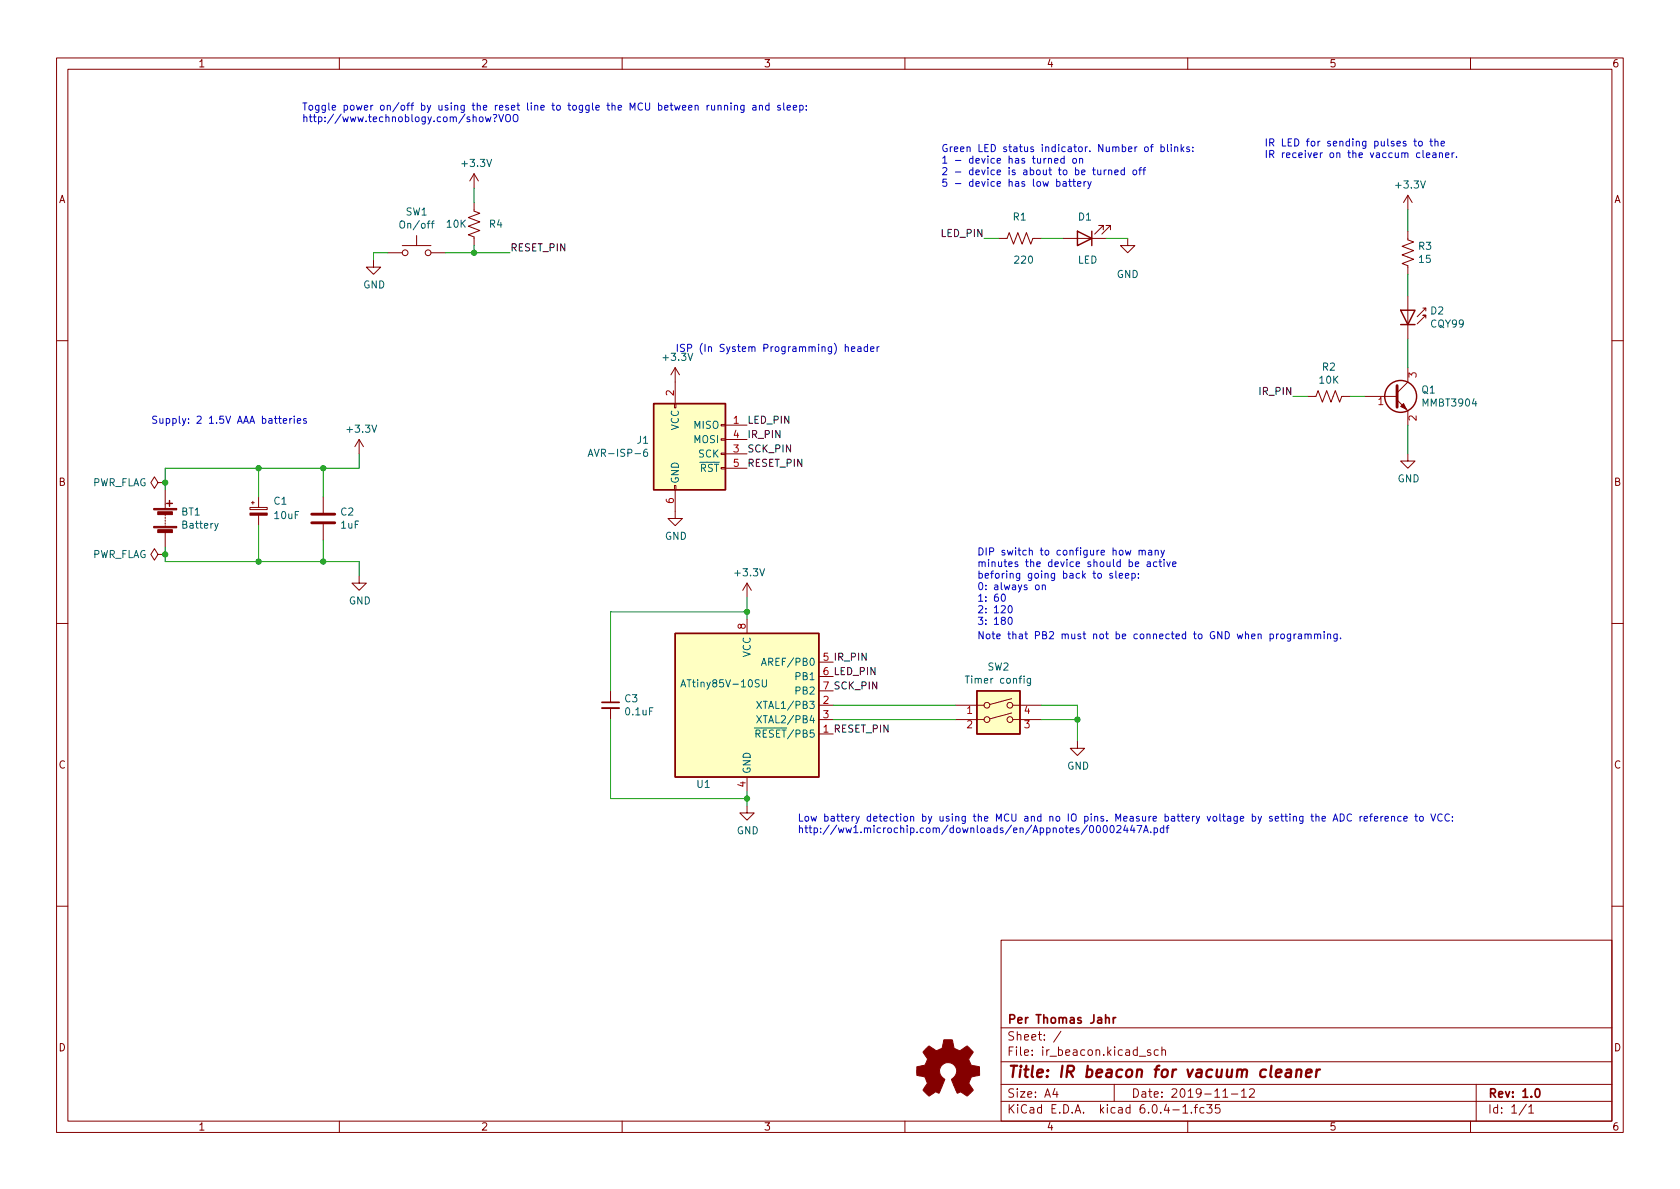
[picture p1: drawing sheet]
<svg xmlns="http://www.w3.org/2000/svg" width="297mm" height="210mm" viewBox="0 0 297 210" stroke-linecap="round" stroke-linejoin="round" font-family="sans-serif">
<g fill="none" stroke="#840000" stroke-width=".18">
<path d="M10 10.2h277v190.1h-277zM12 12.2h273v186.1h-273zM60 10.2v2M110 10.2v2M160 10.2v2M210 10.2v2M260 10.2v2M83.8 35.8v1.5l1 .4-2 .8 2 .7-2 .8 2 .8-2 .7 1 .4v1.5M83.8 30.7l-.7 1.3M83.8 30.7v2.6M83.8 30.7l.8 1.3M248.9 34.5v2.6"/>
<path d="M248.9 34.5l-.7 1.3M248.9 34.5l.8 1.3M66 46v1.2h1.3l-1.3 1.3-1.2-1.3h1.2M68.6 44.7h2.5M71.1 43.4h5.1M73.7 41.7v1.7M76.2 44.7h2.5M176.5 42.2h1.6l.3-1.1 .8 2.1 .8-2.1 .7 2.1 .8-2.1 .7 2.1 .4-1h1.5M188 42.2h7.6M195.1 40.6v-.7h-.8h.8l-1.6 1.5M196.3 40.6v-.7h-.7h.7l-1.5 1.5M199.4 42.2v1.2h1.3l-1.3 1.3-1.3-1.3h1.3"/>
<path d="M248.9 40.9v1.5l1 .4-2 .8 2 .7-2 .8 2 .7-2 .8 1 .4v1.5M248.9 52.3v7.6M251.6 54.5h.5l-1.5 1.5M252.1 56.3v-.6h-.5h.5l-1.5 1.6M252.1 54.5v.5M10 60.2h2M63.5 77.7l-.8 1.3M63.5 77.7v2.6M63.5 77.7l.8 1.3M119.3 71.4h.2v.7h-.2zM119.4 65l-.8 1.3M119.4 65v6.4"/>
<path d="M119.4 65l.7 1.3M127.5 77.6h.8v.2h-.8zM127.5 75.1h.8v.2h-.8zM128.3 75.2h3.8M128.3 77.7h3.8M231.1 70.1h1.6l.3-1 .8 2 .8-2 .7 2 .8-2 .8 2 .3-1h1.6M241.3 70.1h5.7M247 70.7l1.9 1.9v2.6M248.9 65v2.6l-1.9 1.9M285 60.2h2M27.9 98l-.6-1-.6 1 .6 1.1 .6-1.1h1.3M27.9 85.3l-.6-1-.6 1 .6 1.1 .6-1.1h1.3"/>
<path d="M29.2 98h.1M29.2 85.3h.1M29.2 86.6v3.3M29.2 90.9v.3M29.2 91.4v.3M29.2 91.9v.3M29.2 92.5v.2M29.2 93v.2M29.2 94.2v2.6M44.2 89.7h3v.4h-3zM44.4 88.9h.6M44.7 88.6v.5"/>
<path d="M45.7 87.9v1.8M45.7 91.1v1.9M57.1 87.9v2.8M57.1 92.7v2.8M119.3 85.8h.2v.8h-.2zM119.4 86.6v5.1h1.2l-1.2 1.3-1.3-1.3h1.3M127.5 80.1h.8v.3h-.8zM128.3 80.3h3.8M128.3 82.8h3.8M248.9 80.3v1.2h1.3l-1.3 1.3-1.3-1.3h1.3M10 110.2h2M63.5 101.8v1.3h1.3l-1.3 1.3-1.3-1.3h1.3"/>
<path d="M132.1 103.1l-.8 1.3M132.1 103.1v2.6M132.1 109.5v2.5M132.1 103.1l.7 1.3M144.8 117.1h2.5M144.8 119.6h2.5M285 110.2h2M107.9 122.2v2M107.9 125.2v2M132.1 137.4v2.5M144.8 124.7h2.5M144.8 127.2h2.5"/>
<path d="M144.8 129.8h2.5M144.8 122.2h2.5M168.9 124.7h5.1M168.9 127.2h5.1M178.9 126.1l-3.9 1M178.9 123.5l-3.9 1.1M179.1 124.7h5M179.1 127.2h5M190.5 131.1v1.2h1.3l-1.3 1.3-1.3-1.3h1.3M132.1 142.5v1.3h1.2l-1.2 1.2-1.3-1.2h1.3M10 160.2h2M177 166.3h108v32h-108z"/>
<path d="M285 160.2h2M60 198.3v2M110 198.3v2M160 198.3v2M177 194.8h108M177 191.8h108M177 187.8h108M177 181.8h108M186.5 192.5l-.4 1h1M186.9 193v1M187.6 182.4l-1.3 1.9M197 191.8v3"/>
<path d="M201.4 186.8h1.2M203.4 185.7l-.3-.1-.2 .2v.3l.5 .1v.4h-.5M204.8 185.7l-.4-.1-.3 .3v.4l.1 .3h.6M205.4 185.8l.2-.2 .4 .1 .1 .9M205.4 185.1v1.5M209.1 195.8l.5-.5v1.5M209.1 196.8h.9M210 198.3v2M210.6 196.7v.1M211.1 195.8h.6M211.7 195.3l-.3 .2v1.3M212.9 195.9l-.5-.1-.3 .3v.4l.2 .3h.6"/>
<path d="M213.4 195.3h.9l-.5 .6 .4 .1v.7l-.2 .1h-.4l-.2-.1M215.6 195.3h-.7v.7l.2-.1 .5 .1 .1 .2-.1 .5-.2 .1-.5-.1M216.2 194h.9M217.7 193.5h1.2M219.5 193l.4-.5v1.5M219.5 194h.9M220.9 192.7l.6-.2 .2 .2 .1 .3-.9 1h.9M260 198.3v2M261 191.8v6.5M269.9 195.3l-1.3 1.9M270.3 195.8l.4-.5v1.5M270.3 196.8h.9"/>
<circle cx="71.6" cy="44.7" r=".51"/>
<circle cx="75.7" cy="44.7" r=".51"/>
<circle cx="174.5" cy="124.7" r=".51"/>
<circle cx="174.5" cy="127.2" r=".51"/>
<circle cx="178.6" cy="124.7" r=".51"/>
<circle cx="178.6" cy="127.2" r=".51"/>
</g>
<path d="M106.4 124.2h3.1M196.8 179.9v1M197.3 179.9l-.3 .1-.2 .2M195.5 180.1l.2-.2 .4 .1v.9M271.6 192.6l.2-.1a.82 .82 0 0 1 .6 .7 .82 .82 0 0 1-.3 .8h-.2a.81 .81 0 0 1-.6-.6 .81 .81 0 0 1 .3-.8z" fill="none" stroke="#840000" stroke-width=".3"/>
<path d="M225.6 189.8l1-.2-.1-.4-.2-.1-.5 .1-.3 1 .3 .3 .6-.1M227.5 189.2l.2-.1 .5 .1v1.3M228.3 189.6l-.7 .1a.4 .4 0 0 0-.3 .3 .4 .4 0 0 0 .2 .5l.7-.1M229.3 189.3a.49 .49 0 0 1 .8 .1l-.1 1.1M229.3 189.1l-.2 1.4M230.9 189.8l1-.2v-.4l-.2-.1-.6 .1-.2 1 .2 .3 .6-.1M232.8 189.1l-.1 1.4M233.4 189.1l-.4 .1-.2 .3" fill="none" stroke="#840000" stroke-width=".4"/>
<path d="M247 68.2v3.8M55.1 92.5h4.1M55.1 90.9h4.1" fill="none" stroke="#840000" stroke-width=".51"/>
<g fill="#840000" stroke="#840000" stroke-width=".18">
<path d="M44.2 90.7h3v.4h-3z"/>
<path d="M247.6 71.9l.6-.5 .5 1z"/>
<path d="M163.7 185.5l.6-.5 .9 .5a.62 .62 0 0 0 1 0h.2a1.62 1.62 0 0 0 .4-1.4l.1-.2h1.5l.2 .8a.74 .74 0 0 0 .6 .9l.5 .2 1.3-.8 1.1 1-.4 .7a.75 .75 0 0 0-.2 1.2l.2 .5 1.5 .2v1.5l-1.4 .3-.1 .1a1.23 1.23 0 0 0-.3 1.2l.7 1.1-.1 .1-1 .9-.8-.5a.54 .54 0 0 0-.9 0l-1.1-2.3a2.33 2.33 0 0 0 .9-2 1.54 1.54 0 0 0-2.5-.7 1.54 1.54 0 0 0 .5 2.6l-1.1 2.4a.69 .69 0 0 0-1.1 .1l-.6 .4-1.1-1 .8-1.2-.2-.6a.71 .71 0 0 0-1-.7l-.7-.2v-1.5h.5a1.11 1.11 0 0 0 1.2-.7 .72 .72 0 0 0-.2-1.2l-.4-.7z"/>
<path d="M27.2 93.1h4v.2h-4z"/>
<path d="M27.2 89.9h4v.3h-4z"/>
<path d="M27.9 93.7h2.6v.5h-2.6z"/>
<path d="M27.9 90.5h2.6v.5h-2.6z"/>
</g>
<g fill="none" stroke="#840000" stroke-width=".25">
<path d="M190.5 40.9l2.5 1.3-2.5 1.2zM193 40.9v2.5M247.6 54.9h2.6l-1.3 2.5zM247.6 57.4h2.6M115.6 71.4h12.7v15.2h-12.7zM29.5 89h1M30 88.5v1M119.4 112h25.4v25.4h-25.4zM172.7 122.2h7.6v7.6h-7.6z"/>
<circle cx="247.6" cy="70.1" r="2.82"/>
</g>
<g fill="#ffffc2" stroke="#ffffc2" stroke-width=".18">
<path d="M115.6 71.4h12.7v15.2h-12.7z"/>
<path d="M172.7 122.2h7.6v7.6h-7.6z"/>
<path d="M119.4 112h25.4v25.4h-25.4z"/>
</g>
<g fill="none" stroke="#006464" stroke-width=".18">
<path d="M76.3 39.5h.4M76.7 39.1l-.3 .2v1M114.4 79.4l-.4 .1a.86 .86 0 0 0 0 1.2l.5-.1v-.4l-.2-.3-.4 .1-.1 .2M38.6 92.6l-.5 1.1-.1 .1M104 80.7l.4-1.3 .4 1.3M104.1 80.3h.6M134.6 117.7l.5-1.3 .4 1.3M134.8 117.3h.6M182.2 120v1l-.2 .2h-.3M120.4 121.5l.4-1.3 .4 1.3M120.5 121.1h.6M133.8 124l.8 1.3"/>
<path d="M133.8 126.6l.8 1.2M134.6 124l-.8 1.3M134.6 126.6l-.8 1.2M134.8 120.2v1l.2 .3h.3l.2-.3v-1M182.2 120h-.3l-.3 .2 .1 .6h.5"/>
</g>
<path d="M106.4 125.2h3.1" fill="none" stroke="#840000" stroke-width=".33"/>
<g fill="none" stroke="#0000c2" stroke-width=".18">
<path d="M125 18.6v.9M125.4 18.6l-.4 .3M125.8 18.6l.1 .8 .3 .1 .2-.1M126.4 18.6v.9M127 18.7l.1-.1 .3 .1 .1 .8M127 18.6v.9M128.1 18.7l.2-.1 .3 .1v.8M128.1 18.6v.9M129.3 18.2v.1M129.3 18.6v.9M129.9 18.7l.1-.1 .3 .1 .1 .8M129.9 18.6v.9"/>
<path d="M131.6 18.6v1.1l-.3 .2-.3-.1M131.6 18.7l-.4-.1-.3 .3 .2 .5h.5M133.1 18.7h.5l.1 .8M133.7 18.9l-.5 .1-.1 .2 .1 .3 .5-.1M134.3 18.7l.2-.1 .3 .1v.8M134.3 18.6v.9M136 18.7l-.4-.1-.2 .3 .1 .5h.5M136 18.2v1.3M138 18.7l-.3-.1-.2 .2v.2l.5 .1v.3h-.5M138.6 18.2v1.1l.1 .2M139.2 19l.6-.1-.1-.2-.3-.1-.2 .2v.6h.5M140.3 19l.6-.1-.1-.2-.4-.1-.1 .2v.6h.5"/>
<path d="M141.4 18.7l.4-.1 .2 .3-.1 .5h-.5M141.4 18.6v1.3M142.6 19.4v.1M142.6 18.7v.1M85.8 20.7l.3 .8 .2-.6 .3 .6 .2-.8M87.2 20.3l.4-.1 .2 .2-.3 .6M87.5 21.4v.1M88.2 20.2l.4 1.3 .4-1.3M89.5 20.4l.2-.2a.43 .43 0 0 1 .5 .5v.4a.42 .42 0 0 1-.4 .4 .42 .42 0 0 1-.4-.4zM90.9 20.3l.1-.1a.43 .43 0 0 1 .6 .5v.4a.42 .42 0 0 1-.4 .4 .42 .42 0 0 1-.5-.4v-.4zM185.4 28.1l.2-.1 .3 .1v.8M186.5 28.4l.6-.1-.1-.2-.4-.1-.1 .2v.6h.5"/>
<path d="M186.8 32.2l.4-.1 .2 .2-.1 .6h-.5M188 32.2h.5v.7M188.2 28.1l-.4-.1-.2 .3 .1 .5h.5M188.2 27.6v1.3M188.5 32.4l-.4 .1-.2 .1 .2 .3h.4M188.9 32.1h.5M189.1 31.7v1.1l.3 .1M189.7 32.1h.5M189.8 28.1l.3-.1 .2 .3v.3l-.2 .3-.3-.1-.1-.2zM189.9 31.7v1.1l.3 .1M190.5 32.5l.6-.1v-.2l-.4-.1-.2 .2 .1 .6h.5M190.9 28.1l.2-.1 .3 .1v.8"/>
<path d="M190.9 28v.9M191.7 32.1v.8M192 32.1l-.3 .2M192.3 32.1l.3 .8M192.9 32.1l-.4 1.1-.2 .2M194.1 30.1v.7l.3 .1 .2-.1M194.6 30.1v.8M195.2 30.1v.8M195.6 30.1l-.4 .2M196 30.2l.2-.1h.3l.1 .8M196 30.1v.8M197.1 30.5l.6-.1v-.3h-.4l-.2 .1 .1 .6h.5"/>
<path d="M198.8 30.1h-.4l-.2 .2 .1 .5h.5M198.8 29.6v1.3M200.4 30.1h.3l.3 .2v.4l-.3 .2-.3-.1-.1-.1zM201.3 30.1h.5M201.8 29.6l-.3 .2v1.1M202.1 30.1h.5M202.5 26h.3l.2 .2v.4l-.2 .2h-.3l-.1-.2zM202.6 29.6l-.4 .2v1.1M203.4 26h.5M203.9 25.5l-.3 .2v1.1M205.3 26h.3l.3 .2-.1 .6h-.5M205.3 25.5v1.3"/>
<path d="M206.4 25.5v1.1l.2 .2M207.1 25.5v.2M207.1 26v.8M207.7 26.1l.2-.1h.3v.8M207.7 26v.8M208.8 25.5v1.3M209 26.3l.3 .5M209.3 26l-.5 .5M210.3 26h-.3l-.2 .1 .1 .2 .4 .2v.3h-.5M210.9 26.7v.1M210.9 26v.1M250 25h.4"/>
<path d="M250.1 24.6v1l.3 .2M250.9 25h.3l.3 .2v.4l-.3 .2h-.3l-.1-.2zM251.6 26.6v1.1l.2 .2M252.2 27.4l.6-.1-.1-.2-.3-.1-.2 .2 .1 .6h.4M252.8 25h.5M253 24.6v1l.3 .2M253.4 27.1h.4l.1 .8M253.7 25.1l.2-.1h.3l.1 .8M253.7 24.6v1.2M253.9 27.3l-.4 .1-.2 .2 .2 .3 .4-.1M254.5 27.1l.2-.1 .3 .1v.8M254.5 27v.9"/>
<path d="M254.8 25.4l.6-.1-.1-.3h-.3l-.2 .2 .1 .6h.4M255.6 27.4l.6-.1-.1-.2-.3-.1-.2 .2v.6h.5M256.7 27v.9M257.1 27l-.4 .3M257.5 27.7v.2M50.1 74.4l.6-.1-.1-.2-.3-.1-.2 .2 .1 .6h.4M51.2 74v.9M51.6 74l-.4 .3M52 73.6v.1M52 74v.9M52.6 74.4l.6-.1-.1-.2-.3-.1-.2 .2v.6h.5M54.1 74.1l-.3-.1-.1 .2v.2l.4 .1v.3h-.4"/>
<path d="M149.5 61.4l.1-.1 .3 .1 .1 .8M150.5 61.7l.6-.1v-.2l-.4-.1-.2 .2 .1 .6h.5M151.7 61.4h.5v.8M152.2 61.6l-.4 .1-.2 .2 .2 .3 .4-.1M153.4 61.4l-.4-.1-.2 .3 .1 .5h.5M153.4 60.9v1.3M153.9 61.7l.6-.1v-.2l-.4-.1-.2 .2 .1 .6h.5M155.1 61.3v.9M155.4 61.3l-.3 .3M200.7 99.8l.6-.2v-.2l-.4-.1-.2 .2 .1 .6h.5M201.4 97.4l.2-.1 .3 .1v.7M201.4 97.3v.8"/>
<path d="M201.9 97.5l.2-.2 .3 .1 .1 .7M202.9 99.4h.4l.1 .8M203.1 97.4h.5v.7M203.4 99.6l-.4 .1-.2 .2 .2 .3 .4-.1M203.6 97.6l-.4 .1-.2 .1 .2 .3h.4M204.2 97.4l.2-.1 .3 .1 .1 .7M204.2 97.3v.8M204.5 99.4l-.3-.1-.3 .3 .2 .5h.4M204.9 99.3h.5M205.1 98.9v1.1l.3 .2M205.3 97.3l.3 .8M205.8 98.9v.1"/>
<path d="M205.8 99.3v.9M205.9 97.3l-.4 1.2-.2 .1M206.3 99.3l.3 .9 .3-.9M207.3 99.8l.6-.2v-.2l-.4-.1-.2 .2 .1 .6h.5M177.2 105.2l.1-.1a.68 .68 0 0 1 .5 .6 .68 .68 0 0 1-.5 .6l-.1-.1-.2-.4zM178.4 107.2l.1-.1a.68 .68 0 0 1 .5 .6 .68 .68 0 0 1-.5 .7 .84 .84 0 0 1-.1-1.2zM178.4 109.2l.1-.1a.68 .68 0 0 1 .5 .7 .68 .68 0 0 1-.5 .6 .84 .84 0 0 1-.1-1.2zM183.2 103.5l.3-.1 .2 .3v.3l-.2 .3-.3-.1-.1-.2zM184.3 103.6l.2-.2 .3 .1v.8M184.3 103.4v.9M196.7 101.5l-.3-.1-.2 .2 .1 .2 .4 .1v.3h-.5M197.3 101v1.1l.2 .1"/>
<path d="M197.9 101.8l.6-.1-.1-.2-.3-.1-.2 .2 .1 .6h.4M199 101.8l.6-.1-.1-.2-.3-.1-.2 .2v.6h.5M200.1 101.5l.4-.1 .2 .2-.1 .6h-.5M200.1 101.4v1.3M201.3 102.1v.1M201.3 101.5v.1M224.6 112.2l.3-.1 .3 .3-.2 .5h-.4M225.7 112.1v.9M226.1 112.1l-.4 .3M226.5 112.2l.2-.1 .3 .1 .1 .5-.1 .2-.3 .1-.2-.2zM228.2 112.1v1l-.2 .3-.4-.1M228.2 112.2l-.4-.1-.2 .3 .1 .5h.5"/>
<path d="M228.8 112.1v.9M229.2 112.1l-.4 .3M229.6 112.2h.5v.8M230.1 112.4l-.4 .1-.2 .2 .2 .3 .4-.1M230.7 112.2l.2-.1 .3 .1 .1 .8M230.7 112.1v.9M231.3 112.3l.2-.2 .3 .1v.8M232.4 112.2l.2-.1 .3 .1 .1 .8M232.4 112.1v.9M233 112.3l.2-.2 .3 .1v.8M234.1 111.7v.1M234.1 112.1v.9"/>
<path d="M234.7 112.2l.2-.1 .3 .1 .1 .8M234.7 112.1v.9M236.4 112.1v1l-.2 .3-.3-.1M236.4 112.2l-.3-.1-.3 .3 .1 .5h.5M237 112.8v.2M192.8 146h.1a.68 .68 0 0 1 .5 .6 .68 .68 0 0 1-.5 .6 .84 .84 0 0 1-.1-1.2zM194 146.1l.1-.1a.68 .68 0 0 1 .5 .6 .68 .68 0 0 1-.5 .6l-.1-.1-.2-.3zM195.2 146h.2a.68 .68 0 0 1 .4 .6 .68 .68 0 0 1-.4 .6 .84 .84 0 0 1-.2-1.2zM196.4 146h.2a.68 .68 0 0 1 .4 .6 .68 .68 0 0 1-.4 .6 .84 .84 0 0 1-.2-1.2zM197.5 146.1l.5-.1 .2 .3-.8 .9h.8M199 145.9l-.3 .9h.8M199.3 146.4v.8"/>
<path d="M200.2 145.9l-.3 .9h.8M200.5 146.4v.8M201 146h.9l-.6 1.2M202.2 147.2l.4-1.2 .4 1.2M202.3 146.9h.6M203.5 147.1v.1M204.1 146.5l.3-.1 .3 .2-.2 .6h-.4M204.1 146.4v1.3M205.8 146.5l-.4-.1-.2 .2 .1 .6h.5M205.8 146v1.2M206.2 146.4h.5M206.7 146l-.3 .2v1"/>
<path d="M235.7 145.2l.4-1.3 .4 1.3M235.8 144.8h.6M237 143.9a.64 .64 0 0 1 .7 .7 .64 .64 0 0 1-.7 .6zM239 144.1a.6 .6 0 0 0-.9 .4 .6 .6 0 0 0 .6 .7l.3-.1M240.5 144.4v.8M240.8 144.4l-.3 .2M241.2 144.8l.6-.1-.1-.3h-.3l-.2 .1 .1 .6h.4M242.2 144.4h.4M242.6 143.9l-.3 .2v1.1M243 144.8l.6-.1v-.3h-.4l-.2 .1 .1 .6h.5M244.2 144.4v.8M244.5 144.4l-.3 .2"/>
<path d="M244.9 144.8l.6-.1-.1-.3h-.3l-.2 .1v.6h.5M246 144.5l.2-.1h.3l.1 .8M246 144.4v.8M247.7 144.4h-.3l-.3 .2 .1 .5h.5M248.2 144.8l.6-.1v-.3h-.4l-.2 .1 .1 .6h.5M250.1 144.4h.5M250.3 143.9v1.1l.3 .2M251.1 144.4h.3l.3 .2v.4l-.3 .2-.3-.1-.1-.1zM253 143.9l.4 1.3 .4-1.3M255 144.1a.6 .6 0 0 0-.9 .4 .6 .6 0 0 0 .6 .7l.3-.1M256.3 144.1a.6 .6 0 0 0-.9 .4 .6 .6 0 0 0 .6 .7l.3-.1M256.8 145.1v.1"/>
<path d="M256.8 144.4v.1"/>
</g>
<g fill="none" stroke="#009600" stroke-width=".18">
<path d="M83.8 33.3v2.5M248.9 37.1v3.8M68.6 44.7h-2.6v1.3M78.7 44.7h11.5M83.8 43.4v1.3M174 42.2h2.5M184.1 42.2h3.9M195.6 42.2h3.8M248.9 48.5v3.8M248.9 59.9v5.1M228.6 70.1h2.5M238.8 70.1h2.5"/>
<path d="M248.9 75.2v5.1M29.2 96.8v2.5h34.3v2.5M45.7 82.8v5.1M45.7 93v6.3M57.1 82.8v5.1M57.1 95.5v3.8M63.5 80.3v2.5h-34.3v3.8M132.1 108.2h-24.2v14M132.1 105.7v3.8M107.9 127.2v14h24.2M132.1 139.9v2.6M147.3 127.2h21.6"/>
<path d="M147.3 124.7h21.6M184.1 124.7h6.4v6.4M184.1 127.2h6.4"/>
</g>
<g fill="#009600" stroke="#009600" stroke-width=".18">
<circle cx="29.2" cy="98" r=".46"/>
<circle cx="132.1" cy="141.2" r=".46"/>
<circle cx="57.1" cy="82.8" r=".46"/>
<circle cx="45.7" cy="82.8" r=".46"/>
<circle cx="57.1" cy="99.3" r=".46"/>
<circle cx="29.2" cy="85.3" r=".46"/>
<circle cx="45.7" cy="99.3" r=".46"/>
<circle cx="132.1" cy="108.2" r=".46"/>
<circle cx="83.8" cy="44.7" r=".46"/>
<circle cx="190.5" cy="127.2" r=".46"/>
</g>
<text font-size="2.8" fill="#840000" x="178" y="190.6">Title: IR beacon for vacuum cleaner</text>
<g font-size="2.1" fill="#840000">
<text x="178" y="184">Sheet: /</text>
<text x="178" y="181">Per Thomas Jahr</text>
<text x="178" y="186.7">File: ir_beacon.kicad_sch</text>
<text x="178" y="196.9">KiCad E.D.A. kicad 6.0.4-1.fc35</text>
<text x="178" y="194.1">Size: A4</text>
<text x="200" y="194.1">Date: 2019-11-12</text>
<text x="263" y="194.1">Rev: 1.0</text>
<text x="263" y="196.9">Id: 1/1</text>
</g>
<g font-size="1.8" fill="#840000">
<text x="35" y="11.9">1</text>
<text x="85" y="11.9">2</text>
<text x="135" y="11.9">3</text>
<text x="185" y="11.9">4</text>
<text x="235" y="11.9">5</text>
<text x="285" y="11.9">6</text>
<text x="10.3" y="35.9">A</text>
<text x="285.3" y="35.9">A</text>
<text x="10.3" y="85.9">B</text>
<text x="285.3" y="85.9">B</text>
<text x="10.3" y="135.9">C</text>
<text x="285.3" y="135.9">C</text>
<text x="10.3" y="185.9">D</text>
<text x="285.3" y="185.9">D</text>
<text x="35" y="199.9">1</text>
<text x="85" y="199.9">2</text>
<text x="135" y="199.9">3</text>
<text x="185" y="199.9">4</text>
<text x="235" y="199.9">5</text>
<text x="285" y="199.9">6</text>
</g>
<g font-size="1.8" fill="#0000c2">
<text x="53.3" y="19.5">Toggle power on/off by using the reset line to toggle the MCU between running and sleep:</text>
<text x="53.3" y="21.6">http://www.technoblogy.com/show?VOO</text>
<text x="166.4" y="26.9">Green LED status indicator. Number of blinks:</text>
<text x="166.4" y="28.9">1 - device has turned on</text>
<text x="223.5" y="25.9">IR LED for sending pulses to the</text>
<text x="223.5" y="27.9">IR receiver on the vaccum cleaner.</text>
<text x="166.4" y="31">2 - device is about to be turned off</text>
<text x="166.4" y="33">5 - device has low battery</text>
<text x="119.4" y="62.2">ISP (In System Programming) header</text>
<text x="26.7" y="74.9">Supply: 2 1.5V AAA batteries</text>
<text x="172.7" y="98.2">DIP switch to configure how many</text>
<text x="172.7" y="100.3">minutes the device should be active</text>
<text x="172.7" y="102.3">beforing going back to sleep:</text>
<text x="172.7" y="104.3">0: always on</text>
<text x="172.7" y="106.4">1: 60</text>
<text x="172.7" y="108.4">2: 120</text>
<text x="172.7" y="110.5">3: 180</text>
<text x="172.7" y="113">Note that PB2 must not be connected to GND when programming.</text>
<text x="141" y="145.3">Low battery detection by using the MCU and no IO pins. Measure battery voltage by setting the ADC reference to VCC:</text>
<text x="141" y="147.3">http://ww1.microchip.com/downloads/en/Appnotes/00002447A.pdf</text>
</g>
<g font-size="1.8" fill="#006464">
<text x="81.9" y="29.5">+3.3V</text>
<text x="247" y="33.3">+3.3V</text>
<text x="71.1" y="40.4">On/off</text>
<text x="71.7" y="38.1">SW1</text>
<text x="79" y="40.3">10K</text>
<text x="86.5" y="40.3">R4</text>
<text x="179.2" y="39">R1</text>
<text x="190.7" y="39">D1</text>
<text x="179.5" y="46.6">220</text>
<text x="190.5" y="46.6">LED</text>
<text x="250.8" y="44.2">R3</text>
<text x="251" y="46.5">15</text>
<text x="64.2" y="51">GND</text>
<text x="197.4" y="49.1">GND</text>
<text x="253" y="55.6">D2</text>
<text x="253" y="57.9">CQY99</text>
<text x="117.4" y="63.8">+3.3V</text>
<text x="233.8" y="65.5">R2</text>
<text x="233.3" y="67.8">10K</text>
<text x="251.4" y="69.6">Q1</text>
<text x="251.7" y="71.9">MMBT3904</text>
<text x="61.5" y="76.5">+3.3V</text>
<text x="120" y="76.1" transform="rotate(-90 120 76.1)">VCC</text>
<text x="122.7" y="75.8">MISO</text>
<text x="104.9" y="80.8">AVR-ISP-6</text>
<text x="112.7" y="78.5">J1</text>
<text x="122.3" y="83.4">~{RST}</text>
<text x="122.7" y="78.4">MOSI</text>
<text x="123.5" y="80.9">SCK</text>
<text x="16.2" y="86">PWR_FLAG</text>
<text x="48.4" y="89.2">C1</text>
<text x="120" y="85.6" transform="rotate(-90 120 85.6)">GND</text>
<text x="247.1" y="85.3">GND</text>
<text x="32.1" y="91.2">BT1</text>
<text x="32.3" y="93.5">Battery</text>
<text x="48.6" y="91.8">10uF</text>
<text x="60.3" y="91.2">C2</text>
<text x="60.3" y="93.5">1uF</text>
<text x="117.5" y="95.4">GND</text>
<text x="16.2" y="98.7">PWR_FLAG</text>
<text x="130.1" y="101.9">+3.3V</text>
<text x="61.7" y="106.9">GND</text>
<text x="132.7" y="116.3" transform="rotate(-90 132.7 116.3)">VCC</text>
<text x="135.5" y="117.7">AREF/PB0</text>
<text x="174.6" y="118.6">SW2</text>
<text x="110.5" y="124.2">C3</text>
<text x="121.2" y="121.5">ATtiny85V-10SU</text>
<text x="134.7" y="125.3">XTAL1/PB3</text>
<text x="140.8" y="120.3">PB1</text>
<text x="140.8" y="122.8">PB2</text>
<text x="171.2" y="120.9">Timer config</text>
<text x="110.7" y="126.5">0.1uF</text>
<text x="133.1" y="130.4">~{RESET}/PB5</text>
<text x="134.7" y="127.9">XTAL2/PB4</text>
<text x="132.7" y="136.9" transform="rotate(-90 132.7 136.9)">GND</text>
<text x="188.7" y="136.1">GND</text>
<text x="123.3" y="139.3">U1</text>
<text x="130.2" y="147.5">GND</text>
</g>
<g font-size="1.8" fill="#0f0f0f">
<text x="166.5" y="41.9">LED_PIN</text>
<text x="90.2" y="44.4">RESET_PIN</text>
<text x="222.9" y="69.8">IR_PIN</text>
<text x="132.1" y="74.9">LED_PIN</text>
<text x="132.1" y="77.5">IR_PIN</text>
<text x="132.1" y="82.5">RESET_PIN</text>
<text x="132.1" y="80">SCK_PIN</text>
<text x="145.6" y="116.8">5 IR_PIN</text>
<text x="145.6" y="119.4">6 LED_PIN</text>
<text x="145.6" y="121.9">7 SCK_PIN</text>
<text x="145.6" y="129.5">1 RESET_PIN</text>
</g>
<g font-size="1.8" fill="#a90000">
<text x="119.1" y="70" transform="rotate(-90 119.1 70)">2</text>
<text x="243.7" y="71.6">1</text>
<text x="250.4" y="66.8" transform="rotate(-90 250.4 66.8)">3</text>
<text x="129.7" y="74.9">1</text>
<text x="129.7" y="77.5">4</text>
<text x="250.4" y="74.4" transform="rotate(-90 250.4 74.4)">2</text>
<text x="129.7" y="80">3</text>
<text x="129.7" y="82.5">5</text>
<text x="119.1" y="89" transform="rotate(-90 119.1 89)">6</text>
<text x="131.8" y="111.2" transform="rotate(-90 131.8 111.2)">8</text>
<text x="145.6" y="124.5">2</text>
<text x="145.6" y="127">3</text>
<text x="171" y="126.2">1</text>
<text x="171" y="128.8">2</text>
<text x="181.1" y="128.8">3</text>
<text x="181.1" y="126.2">4</text>
<text x="131.8" y="139.2" transform="rotate(-90 131.8 139.2)">4</text>
</g>
</svg>
